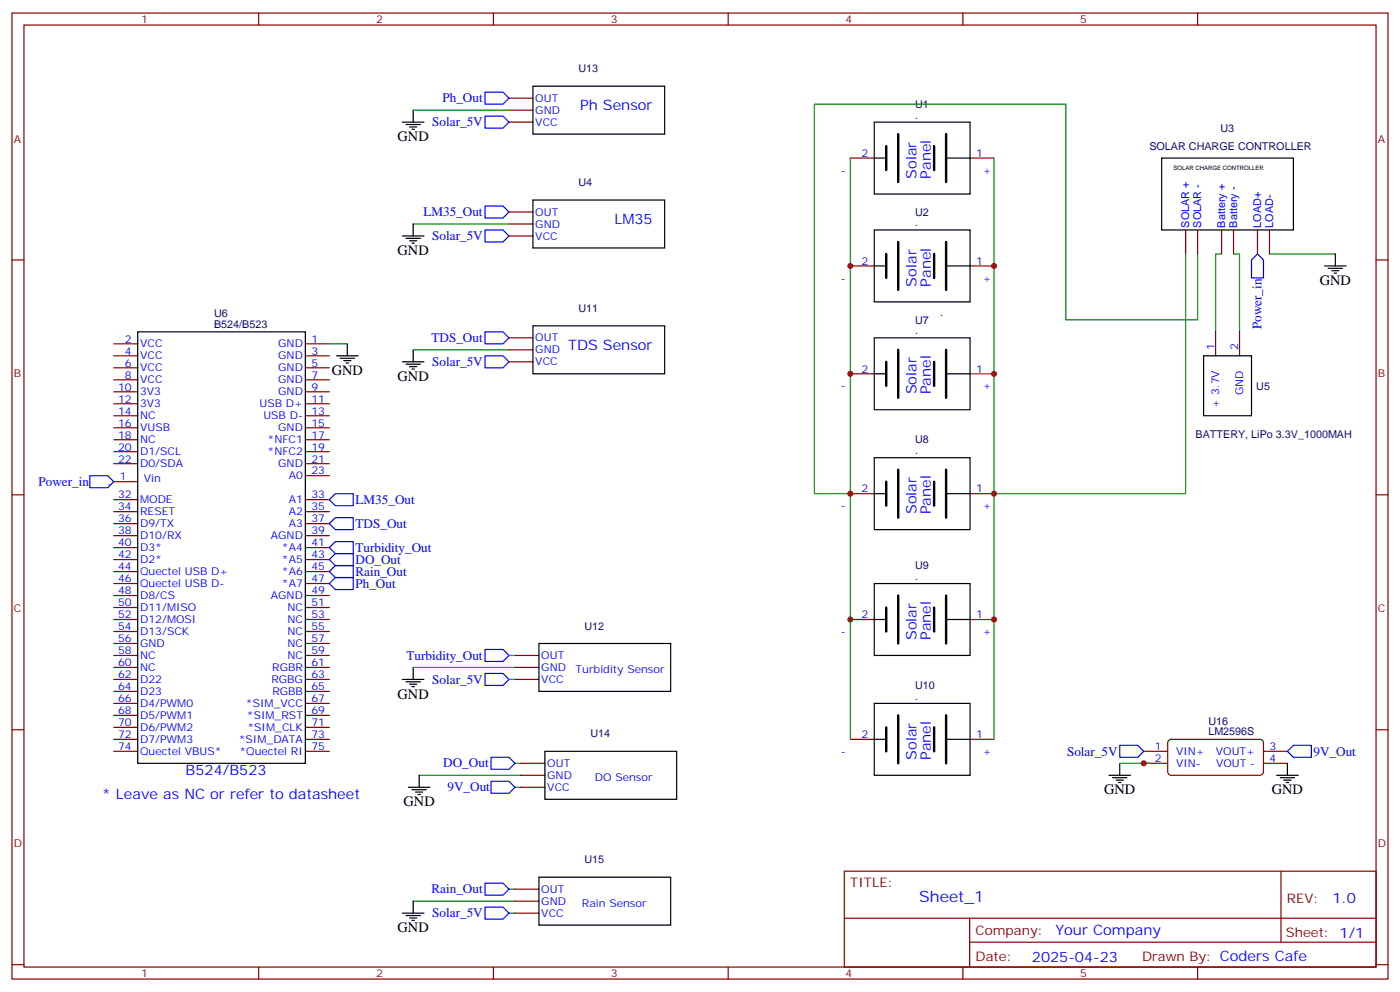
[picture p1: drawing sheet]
<svg xmlns="http://www.w3.org/2000/svg" width="412mm" height="292mm" viewBox="0 0 412 292" stroke-linecap="round" stroke-linejoin="round" font-family="sans-serif">
<g fill="none" stroke="#870000" stroke-width=".35">
<path d="M3.5 3.8h405.4v284.4h-405.4zM7.1 7.4h398.2v277.3h-398.2zM76.2 3.8v3.6M145.3 3.8v3.6M214.5 3.8v3.6M283.6 3.8v3.6M352.8 3.8v3.6M149.9 28.9h7.1M149.9 32.4h7.1M149.9 35.9h7.1M250.5 46.5h7M3.5 76.5h3.6"/>
<path d="M149.9 62.4h7.1M149.9 65.9h7.1M149.9 69.5h7.1M250.5 78.3h7M349.2 67.7v7.1M352.8 67.7v7.1M359.8 67.7v7.1M363.4 67.7v7.1M370.4 67.7v7.1M373.9 67.7v7.1M405.3 76.5h3.6M149.9 99.4h7.1"/>
<path d="M358.1 97.7v7M365.1 97.7v7M33.5 101.2h7.1M33.5 104.7h7.1M33.5 108.3h7.1M33.5 111.8h7.1M33.5 115.3h7.1M33.5 118.9h7.1M90 101.2h7M90 104.7h7M90 108.3h7M90 111.8h7"/>
<path d="M90 115.3h7M90 118.9h7M149.9 103h7.1M149.9 106.5h7.1M250.5 110h7M33.5 122.4h7.1M33.5 125.9h7.1M33.5 129.4h7.1M33.5 133h7.1M33.5 136.5h7.1M90 122.4h7M90 125.9h7"/>
<path d="M90 129.4h7M90 133h7M90 136.5h7M3.5 145.7h3.6M33.5 141.8h7.1M33.5 147.1h7.1M33.5 150.6h7.1M33.5 154.1h7.1M33.5 157.7h7.1M90 140h7M90 147.1h7M90 150.6h7"/>
<path d="M90 154.1h7M90 157.7h7M250.5 145.3h7M405.3 145.7h3.6M33.5 161.2h7.1M33.5 164.7h7.1M33.5 168.2h7.1M33.5 171.8h7.1M33.5 175.3h7.1M33.5 178.8h7.1M90 161.2h7M90 164.7h7"/>
<path d="M90 168.2h7M90 171.8h7M90 175.3h7M90 178.8h7M33.5 182.4h7.1M33.5 185.9h7.1M33.5 189.4h7.1M33.5 192.9h7.1M33.5 196.5h7.1M33.5 200h7.1M90 182.4h7M90 185.9h7"/>
<path d="M90 189.4h7M90 192.9h7M90 196.5h7M90 200h7M151.7 192.9h7M151.7 196.5h7M151.7 200h7M250.5 182.4h7M3.5 214.8h3.6M33.5 203.5h7.1M33.5 207h7.1M33.5 210.6h7.1"/>
<path d="M33.5 214.1h7.1M33.5 217.6h7.1M90 203.5h7M90 207h7M90 210.6h7M90 214.1h7M90 217.6h7M250.5 217.6h7M344.2 218.1l.8-.5 26.5 .1 .5 .4 .2 .6-.1 8.8-.4 .5-.6 .2-26.4-.1-.5-.4-.2-.5v-8.5zM405.3 214.8h3.6M33.5 221.2h7.1M90 221.2h7"/>
<path d="M153.5 224.7h7M153.5 228.2h7M153.5 231.7h7M336.9 221.2h7.1M336.9 224.7h7.1M372.2 221.2h7M372.2 224.7h7M248.7 256.4h156.6v28.3h-156.6zM377.3 256.5v20.8M151.7 261.7h7M151.7 265.3h7M151.7 268.8h7"/>
<path d="M248.7 270.3h156.5M285.6 277.3h119.6M285.6 270.3v14.1M3.5 284h3.6M76.2 284.7v3.5M145.3 284.7v3.5M214.5 284.7v3.5M283.6 284.7v3.5M352.8 284.7v3.5M405.3 284h3.6"/>
</g>
<g fill="none" stroke="#00f" stroke-width=".35">
<path d="M142.9 27.1h5.3l1.7 1.8-1.7 1.8h-5.3zM142.9 34.2h5.3l1.7 1.7-1.7 1.8h-5.3zM142.9 67.7h5.3l1.7 1.8-1.7 1.7h-5.3zM142.9 60.6h5.3l1.7 1.8-1.7 1.8h-5.3zM370.4 74.8l1.8 1.7v5.3h-3.5v-5.3zM142.9 97.7h5.3l1.7 1.7-1.7 1.8h-5.3zM142.9 104.7h5.3l1.7 1.8-1.7 1.8h-5.3zM26.5 140h5.2l1.8 1.8-1.8 1.7h-5.2zM97 147.1l1.8-1.8h5.3v3.5h-5.3zM97 154.1l1.8-1.7h5.3v3.5h-5.3zM97 171.8l1.8-1.8h5.3v3.5h-5.3zM97 161.2l1.8-1.8h5.3v3.5h-5.3z"/>
<path d="M97 164.7l1.8-1.8h5.3v3.6h-5.3zM97 168.2l1.8-1.7h5.3v3.5h-5.3zM142.9 191.2h5.3l1.7 1.7-1.7 1.8h-5.3zM142.9 198.2h5.3l1.7 1.8-1.7 1.8h-5.3zM329.8 219.4h5.3l1.8 1.8-1.8 1.7h-5.3zM144.6 222.9h5.3l1.8 1.8-1.8 1.7h-5.3zM144.6 230h5.3l1.8 1.7-1.8 1.8h-5.3zM379.2 221.2l1.8-1.8h5.3v3.5h-5.3zM142.9 260h5.3l1.7 1.7-1.7 1.8h-5.3zM142.9 267h5.3l1.7 1.8-1.7 1.7h-5.3z"/>
</g>
<g fill="none" stroke="#008700" stroke-width=".35">
<path d="M121.7 32.4h28.2M250.5 46.5v171.1M292.8 46.5v171.1M121.7 65.9h28.2M349.2 74.8v70.5h-56.4M352.8 74.8v19.4h-38.8v-63.5h-74.1v114.6h10.6M359.8 74.8h-1.7v22.9M363.4 74.8h1.7v22.9M373.9 74.8h19.4M97 101.2h5.3M121.7 103h28.2M121.7 196.5h30"/>
<path d="M149.9 192.9h1.8M149.9 200h1.8M123.5 228.2h30M151.7 231.7h1.8M151.7 224.7h1.8M329.8 224.7h8.9M121.7 265.3h30M149.9 268.8h1.8M149.9 261.7h1.8"/>
</g>
<g fill="none" stroke="#000" stroke-width=".35">
<path d="M118.5 35.9h6.4M119.6 36.7h4.2M120.6 37.4h2.2M121.4 38.1h.7M121.7 32.4v3.5M157 25.4h38.8v14.1h-38.8zM257.5 35.9h28.3v21.2h-28.3zM157 58.9h38.8v14.1h-38.8zM257.5 46.5h3.6M278.7 46.5h7.1M342.2 46.5h38.8v21.2h-38.8zM118.5 69.5h6.4"/>
<path d="M119.6 70.2h4.2M120.6 70.9h2.2M121.4 71.6h.7M121.7 65.9v3.6M257.5 67.7h28.3v21.2h-28.3zM257.5 78.3h3.6M278.7 78.3h7.1M390.2 78.3h6.3M391.2 79h4.3M392.3 79.7h2.1M393.3 74.8v3.5M40.6 97.7h49.4v127h-49.4z"/>
<path d="M157 95.9h38.8v14.1h-38.8zM257.5 99.4h28.3v21.2h-28.3zM393 80.4h.7M99.1 104.7h6.4M100.2 105.4h4.2M101.2 106.2h2.2M102 106.9h.7M102.3 101.2v3.5M118.5 106.5h6.4M119.6 107.2h4.2M120.6 107.9h2.2M121.4 108.6h.7"/>
<path d="M121.7 103v3.5M257.5 110h3.6M278.7 110h7.1M354.5 104.7h14.2v17.7h-14.2zM257.5 134.7h28.3v21.2h-28.3zM257.5 145.3h3.6M278.7 145.3h7.1M257.5 171.8h28.3v21.1h-28.3zM118.5 200h6.4M121.7 196.5v3.5M158.7 189.4h38.9v14.1h-38.9zM257.5 182.4h3.6"/>
<path d="M278.7 182.4h7.1M119.6 200.7h4.2M120.6 201.4h2.2M121.4 202.1h.7M257.5 207h28.3v21.2h-28.3zM257.5 217.6h3.6M278.7 217.6h7.1M120.3 231.7h6.3M121.4 232.4h4.2M122.4 233.2h2.1M123.1 233.9h.7M123.5 228.2v3.5"/>
<path d="M160.5 221.2h38.8v14.1h-38.8zM326.7 228.2h6.3M327.7 228.9h4.3M328.8 229.6h2.1M329.5 230.3h.7M329.8 224.7v3.5M376.1 228.2h6.3M377.1 228.9h4.3M378.2 229.6h2.1M378.9 230.3h.7M379.2 224.7v3.5M158.7 258.2h38.9v14.1h-38.9z"/>
<path d="M118.5 268.8h6.4M119.6 269.5h4.2M120.6 270.2h2.2M121.4 270.9h.7M121.7 265.3v3.5"/>
</g>
<g fill="none" stroke="#000" stroke-width=".71">
<path d="M264.6 39.5v14.1M278.7 39.5v14.1M261.1 43v7.1M275.2 43v7.1M261.1 74.8v7M264.6 71.2v14.1M275.2 74.8v7M278.7 71.2v14.1M261.1 106.5v7.1M264.6 103v14.1M275.2 106.5v7.1M278.7 103v14.1"/>
<path d="M264.6 138.3v14.1M278.7 138.3v14.1M261.1 141.8v7M275.2 141.8v7M261.1 178.8v7.1M264.6 175.3v14.1M275.2 178.8v7.1M278.7 175.3v14.1M261.1 214.1v7.1M264.6 210.6v14.1M275.2 214.1v7.1M278.7 210.6v14.1"/>
</g>
<path d="M285.8 46.5h7M285.8 78.3h7M285.8 110h7M285.8 145.3h7M285.8 182.4h7M285.8 217.6h7" fill="none" stroke="#f00" stroke-width=".35"/>
<g fill="#c00">
<circle cx="250.5" cy="78.3" r=".88"/>
<circle cx="250.5" cy="110" r=".88"/>
<circle cx="250.5" cy="145.3" r=".88"/>
<circle cx="250.5" cy="182.4" r=".88"/>
<circle cx="292.8" cy="78.3" r=".88"/>
<circle cx="292.8" cy="110" r=".88"/>
<circle cx="292.8" cy="145.3" r=".88"/>
<circle cx="292.8" cy="182.4" r=".88"/>
<circle cx="336.9" cy="224.7" r=".88"/>
</g>
<text font-size="4.6" fill="#00f" x="270.8" y="265.5">Sheet_1</text>
<g font-size="4.2" fill="#00f">
<text x="170.9" y="32.4">Ph Sensor</text>
<text x="270" y="52.6" transform="rotate(-90 270 52.6)">Solar</text>
<text x="274.2" y="52.6" transform="rotate(-90 274.2 52.6)">Panel</text>
<text x="181" y="65.9">LM35</text>
<text x="270" y="84.3" transform="rotate(-90 270 84.3)">Solar</text>
<text x="274.2" y="84.3" transform="rotate(-90 274.2 84.3)">Panel</text>
<text x="167.4" y="103">TDS Sensor</text>
<text x="270" y="116.1" transform="rotate(-90 270 116.1)">Solar</text>
<text x="274.2" y="116.1" transform="rotate(-90 274.2 116.1)">Panel</text>
<text x="270" y="151.4" transform="rotate(-90 270 151.4)">Solar</text>
<text x="274.2" y="151.4" transform="rotate(-90 274.2 151.4)">Panel</text>
<text x="270" y="188.4" transform="rotate(-90 270 188.4)">Solar</text>
<text x="274.2" y="188.4" transform="rotate(-90 274.2 188.4)">Panel</text>
<text x="270" y="223.7" transform="rotate(-90 270 223.7)">Solar</text>
<text x="274.2" y="223.7" transform="rotate(-90 274.2 223.7)">Panel</text>
<text x="54.7" y="228.2">B524/B523</text>
<text x="30" y="235.3">* Leave as NC or refer to datasheet</text>
<text x="392.5" y="265.7">1.0</text>
<text x="310.9" y="275.3">Your Company</text>
<text x="304" y="283.1">2025-04-23</text>
</g>
<g font-size="4.2">
<text x="117.1" y="41.6">GND</text>
<text x="117.1" y="75.1">GND</text>
<text x="388.8" y="83.9">GND</text>
<text x="97.7" y="110.4">GND</text>
<text x="117.1" y="112.1">GND</text>
<text x="117.1" y="205.6">GND</text>
<text x="325.3" y="233.9">GND</text>
<text x="374.6" y="233.9">GND</text>
<text x="118.9" y="237.4">GND</text>
<text x="117.1" y="274.4">GND</text>
</g>
<g font-size="3.9" fill="#00f">
<text x="130.3" y="30.1">Ph_Out</text>
<text x="127.3" y="37.2">Solar_5V</text>
<text x="124.7" y="63.6">LM35_Out</text>
<text x="127.3" y="70.7">Solar_5V</text>
<text x="127.1" y="100.7">TDS_Out</text>
<text x="371.6" y="96.9" transform="rotate(-90 371.6 96.9)">Power_in</text>
<text x="127.3" y="107.8">Solar_5V</text>
<text x="11.3" y="143">Power_in</text>
<text x="104.7" y="148.4">LM35_Out</text>
<text x="104.7" y="155.5">TDS_Out</text>
<text x="104.7" y="162.5">Turbidity_Out</text>
<text x="104.7" y="166">DO_Out</text>
<text x="104.7" y="173.1">Ph_Out</text>
<text x="104.7" y="169.5">Rain_Out</text>
<text x="119.7" y="194.2">Turbidity_Out</text>
<text x="127.3" y="201.2">Solar_5V</text>
<text x="130.6" y="225.9">DO_Out</text>
<text x="314.3" y="222.4">Solar_5V</text>
<text x="386.9" y="222.5">9V_Out</text>
<text x="131.8" y="232.9">9V_Out</text>
<text x="127.1" y="262.9">Rain_Out</text>
<text x="127.3" y="270">Solar_5V</text>
</g>
<g font-size="3.9" fill="#800">
<text x="250.5" y="261">TITLE:</text>
<text x="379.1" y="265.7">REV:</text>
<text x="287.4" y="275.2">Company:</text>
<text x="378.7" y="275.8">Sheet: 1/1</text>
<text x="287.4" y="282.9">Date:</text>
<text x="336.4" y="283">Drawn By: Coders Cafe</text>
</g>
<g font-size="3.2" fill="#800">
<text x="41.6" y="6.8">1</text>
<text x="110.8" y="6.8">2</text>
<text x="179.9" y="6.8">3</text>
<text x="249.1" y="6.8">4</text>
<text x="318.2" y="6.8">5</text>
<text x="4.1" y="41.9">A</text>
<text x="405.9" y="41.9">A</text>
<text x="4.1" y="111.1">B</text>
<text x="405.9" y="111.1">B</text>
<text x="4.1" y="180.2">C</text>
<text x="405.9" y="180.2">C</text>
<text x="4.1" y="249.4">D</text>
<text x="405.9" y="249.4">D</text>
<text x="41.6" y="287.7">1</text>
<text x="110.8" y="287.7">2</text>
<text x="179.9" y="287.7">3</text>
<text x="249.1" y="287.7">4</text>
<text x="318.2" y="287.7">5</text>
</g>
<g font-size="3.2" fill="#000080">
<text x="170.4" y="21.3">U13</text>
<text x="269.5" y="34.9">.</text>
<text x="269.5" y="31.8">U1</text>
<text x="359.5" y="38.9">U3</text>
<text x="338.6" y="44.2">SOLAR CHARGE CONTROLLER</text>
<text x="170.4" y="54.8">U4</text>
<text x="269.5" y="63.5">U2</text>
<text x="269.5" y="66.6">.</text>
<text x="63" y="93.2">U6</text>
<text x="170.4" y="91.8">U11</text>
<text x="269.5" y="95.2">U7</text>
<text x="277.5" y="93.3" transform="rotate(-90 277.5 93.3)">.</text>
<text x="63" y="96.5">B524/B523</text>
<text x="269.5" y="98.4">.</text>
<text x="370.1" y="114.7">U5</text>
<text x="269.5" y="130.5">U8</text>
<text x="352.2" y="128.8">BATTERY, LiPo 3.3V_1000MAH</text>
<text x="269.5" y="133.7">.</text>
<text x="269.5" y="167.6">U9</text>
<text x="269.5" y="170.7">.</text>
<text x="172.2" y="185.3">U12</text>
<text x="269.5" y="202.8">U10</text>
<text x="269.5" y="206">.</text>
<text x="355.9" y="213.3">U16</text>
<text x="173.9" y="217">U14</text>
<text x="355.9" y="216.4">LM2596S</text>
<text x="172.2" y="254.1">U15</text>
</g>
<g font-size="3.2" fill="#00f">
<text x="157.7" y="30">OUT</text>
<text x="157.7" y="33.5">GND</text>
<text x="157.7" y="37">VCC</text>
<text x="253.7" y="46.2">2</text>
<text x="287.5" y="46.2">1</text>
<text x="247.6" y="51.1">-</text>
<text x="289.5" y="51.1">+</text>
<text x="157.7" y="63.5">OUT</text>
<text x="157.7" y="67">GND</text>
<text x="157.7" y="70.5">VCC</text>
<text x="350.3" y="67" transform="rotate(-90 350.3 67)">SOLAR +</text>
<text x="353.8" y="67" transform="rotate(-90 353.8 67)">SOLAR -</text>
<text x="360.9" y="67" transform="rotate(-90 360.9 67)">Battery +</text>
<text x="364.4" y="67" transform="rotate(-90 364.4 67)">Battery -</text>
<text x="371.5" y="67" transform="rotate(-90 371.5 67)">LOAD+</text>
<text x="375" y="67" transform="rotate(-90 375 67)">LOAD-</text>
<text x="253.7" y="77.9">2</text>
<text x="287.5" y="77.9">1</text>
<text x="247.6" y="82.9">-</text>
<text x="289.5" y="82.9">+</text>
<text x="36.8" y="100.9">2</text>
<text x="91.7" y="100.9">1</text>
<text x="157.7" y="100.5">OUT</text>
<text x="36.8" y="104.4">4</text>
<text x="36.8" y="107.9">6</text>
<text x="41.3" y="102.3">VCC</text>
<text x="41.3" y="105.8">VCC</text>
<text x="82" y="102.3">GND</text>
<text x="82" y="105.8">GND</text>
<text x="91.7" y="104.4">3</text>
<text x="91.7" y="107.9">5</text>
<text x="157.7" y="104">GND</text>
<text x="157.7" y="107.6">VCC</text>
<text x="357.7" y="103" transform="rotate(-90 357.7 103)">1</text>
<text x="364.8" y="103" transform="rotate(-90 364.8 103)">2</text>
<text x="36.8" y="111.4">8</text>
<text x="41.3" y="109.3">VCC</text>
<text x="41.3" y="112.9">VCC</text>
<text x="82" y="109.3">GND</text>
<text x="82" y="112.9">GND</text>
<text x="91.7" y="111.4">7</text>
<text x="253.7" y="109.7">2</text>
<text x="287.5" y="109.7">1</text>
<text x="34.8" y="115">10</text>
<text x="34.8" y="118.5">12</text>
<text x="41.3" y="116.4">3V3</text>
<text x="41.3" y="119.9">3V3</text>
<text x="76.4" y="119.9">USB D+</text>
<text x="82" y="116.4">GND</text>
<text x="91.7" y="115">9</text>
<text x="91.7" y="118.5">11</text>
<text x="247.6" y="114.6">-</text>
<text x="289.5" y="114.6">+</text>
<text x="366.2" y="116.3" transform="rotate(-90 366.2 116.3)">GND</text>
<text x="34.8" y="122">14</text>
<text x="34.8" y="125.6">16</text>
<text x="41.3" y="123.4">NC</text>
<text x="77.6" y="123.4">USB D-</text>
<text x="91.7" y="122">13</text>
<text x="91.7" y="125.6">15</text>
<text x="359.1" y="120" transform="rotate(-90 359.1 120)">+ 3.7V</text>
<text x="34.8" y="129.1">18</text>
<text x="41.3" y="127">VUSB</text>
<text x="41.3" y="130.5">NC</text>
<text x="78.8" y="130.5">*NFC1</text>
<text x="82" y="127">GND</text>
<text x="91.7" y="129.1">17</text>
<text x="34.8" y="132.6">20</text>
<text x="34.8" y="136.1">22</text>
<text x="41.3" y="134">D1/SCL</text>
<text x="41.3" y="137.5">D0/SDA</text>
<text x="78.8" y="134">*NFC2</text>
<text x="82" y="137.5">GND</text>
<text x="91.7" y="132.6">19</text>
<text x="91.7" y="136.1">21</text>
<text x="31.7" y="142.8">.</text>
<text x="35.3" y="141.4">1</text>
<text x="42.3" y="141.8">Vin</text>
<text x="85.1" y="141.1">A0</text>
<text x="91.7" y="139.7">23</text>
<text x="34.8" y="146.7">32</text>
<text x="41.3" y="148.1">MODE</text>
<text x="85.1" y="148.1">A1</text>
<text x="91.7" y="146.7">33</text>
<text x="247.6" y="149.9">-</text>
<text x="253.7" y="145">2</text>
<text x="287.5" y="145">1</text>
<text x="289.5" y="149.9">+</text>
<text x="34.8" y="150.2">34</text>
<text x="34.8" y="153.8">36</text>
<text x="41.3" y="151.7">RESET</text>
<text x="41.3" y="155.2">D9/TX</text>
<text x="85.1" y="151.7">A2</text>
<text x="85.1" y="155.2">A3</text>
<text x="91.7" y="150.2">35</text>
<text x="91.7" y="153.8">37</text>
<text x="34.8" y="157.3">38</text>
<text x="34.8" y="160.8">40</text>
<text x="41.3" y="158.7">D10/RX</text>
<text x="79.8" y="158.7">AGND</text>
<text x="91.7" y="157.3">39</text>
<text x="91.7" y="160.8">41</text>
<text x="34.8" y="164.4">42</text>
<text x="34.8" y="167.9">44</text>
<text x="41.3" y="162.2">D3*</text>
<text x="41.3" y="165.8">D2*</text>
<text x="83.1" y="162.2">*A4</text>
<text x="83.1" y="165.8">*A5</text>
<text x="91.7" y="164.4">43</text>
<text x="91.7" y="167.9">45</text>
<text x="34.8" y="171.4">46</text>
<text x="41.3" y="169.3">Quectel USB D+</text>
<text x="41.3" y="172.8">Quectel USB D-</text>
<text x="83.1" y="169.3">*A6</text>
<text x="83.1" y="172.8">*A7</text>
<text x="91.7" y="171.4">47</text>
<text x="34.8" y="174.9">48</text>
<text x="34.8" y="178.5">50</text>
<text x="41.3" y="176.4">D8/CS</text>
<text x="41.3" y="179.9">D11/MISO</text>
<text x="79.8" y="176.4">AGND</text>
<text x="84.7" y="179.9">NC</text>
<text x="91.7" y="174.9">49</text>
<text x="91.7" y="178.5">51</text>
<text x="34.8" y="182">52</text>
<text x="34.8" y="185.5">54</text>
<text x="41.3" y="183.4">D12/MOSI</text>
<text x="84.7" y="183.4">NC</text>
<text x="91.7" y="182">53</text>
<text x="91.7" y="185.5">55</text>
<text x="253.7" y="182">2</text>
<text x="287.5" y="182">1</text>
<text x="34.8" y="189.1">56</text>
<text x="41.3" y="186.9">D13/SCK</text>
<text x="41.3" y="190.5">GND</text>
<text x="84.7" y="186.9">NC</text>
<text x="84.7" y="190.5">NC</text>
<text x="91.7" y="189.1">57</text>
<text x="247.6" y="186.9">-</text>
<text x="289.5" y="186.9">+</text>
<text x="34.8" y="192.6">58</text>
<text x="34.8" y="196.1">60</text>
<text x="41.3" y="194">NC</text>
<text x="41.3" y="197.5">NC</text>
<text x="80.2" y="197.5">RGBR</text>
<text x="84.7" y="194">NC</text>
<text x="91.7" y="192.6">59</text>
<text x="91.7" y="196.1">61</text>
<text x="159.5" y="194">OUT</text>
<text x="159.5" y="197.5">GND</text>
<text x="34.8" y="199.6">62</text>
<text x="34.8" y="203.2">64</text>
<text x="41.3" y="201">D22</text>
<text x="80" y="201">RGBG</text>
<text x="91.7" y="199.6">63</text>
<text x="91.7" y="203.2">65</text>
<text x="159.5" y="201">VCC</text>
<text x="169.5" y="198.2">Turbidity Sensor</text>
<text x="34.8" y="206.7">66</text>
<text x="41.3" y="204.6">D23</text>
<text x="41.3" y="208.1">D4/PWM0</text>
<text x="72.4" y="208.1">*SIM_VCC</text>
<text x="80.2" y="204.6">RGBB</text>
<text x="91.7" y="206.7">67</text>
<text x="34.8" y="210.2">68</text>
<text x="34.8" y="213.7">70</text>
<text x="41.3" y="211.6">D5/PWM1</text>
<text x="41.3" y="215.2">D6/PWM2</text>
<text x="72.7" y="211.6">*SIM_RST</text>
<text x="72.9" y="215.2">*SIM_CLK</text>
<text x="91.7" y="210.2">69</text>
<text x="91.7" y="213.7">71</text>
<text x="34.8" y="217.3">72</text>
<text x="34.8" y="220.8">74</text>
<text x="41.3" y="218.7">D7/PWM3</text>
<text x="70.3" y="218.7">*SIM_DATA</text>
<text x="91.7" y="217.3">73</text>
<text x="91.7" y="220.8">75</text>
<text x="253.7" y="217.3">2</text>
<text x="287.5" y="217.3">1</text>
<text x="340.2" y="220.8">1</text>
<text x="373.9" y="220.8">3</text>
<text x="41.3" y="222.2">Quectel VBUS*</text>
<text x="70.5" y="222.2">*Quectel RI</text>
<text x="161.2" y="225.7">OUT</text>
<text x="247.6" y="222.2">-</text>
<text x="289.5" y="222.2">+</text>
<text x="340.2" y="224.3">2</text>
<text x="346.4" y="222.2">VIN+</text>
<text x="346.4" y="225.7">VIN-</text>
<text x="358.2" y="222.2">VOUT+</text>
<text x="358.2" y="225.7">VOUT -</text>
<text x="373.9" y="224.3">4</text>
<text x="161.2" y="229.3">GND</text>
<text x="161.2" y="232.8">VCC</text>
<text x="175.2" y="230">DO Sensor</text>
<text x="159.5" y="262.8">OUT</text>
<text x="159.5" y="266.3">GND</text>
<text x="159.5" y="269.8">VCC</text>
<text x="171.4" y="267">Rain Sensor</text>
</g>
<text font-size="1.8" x="345.7" y="50.1">SOLAR CHARGE CONTROLLER</text>
</svg>
